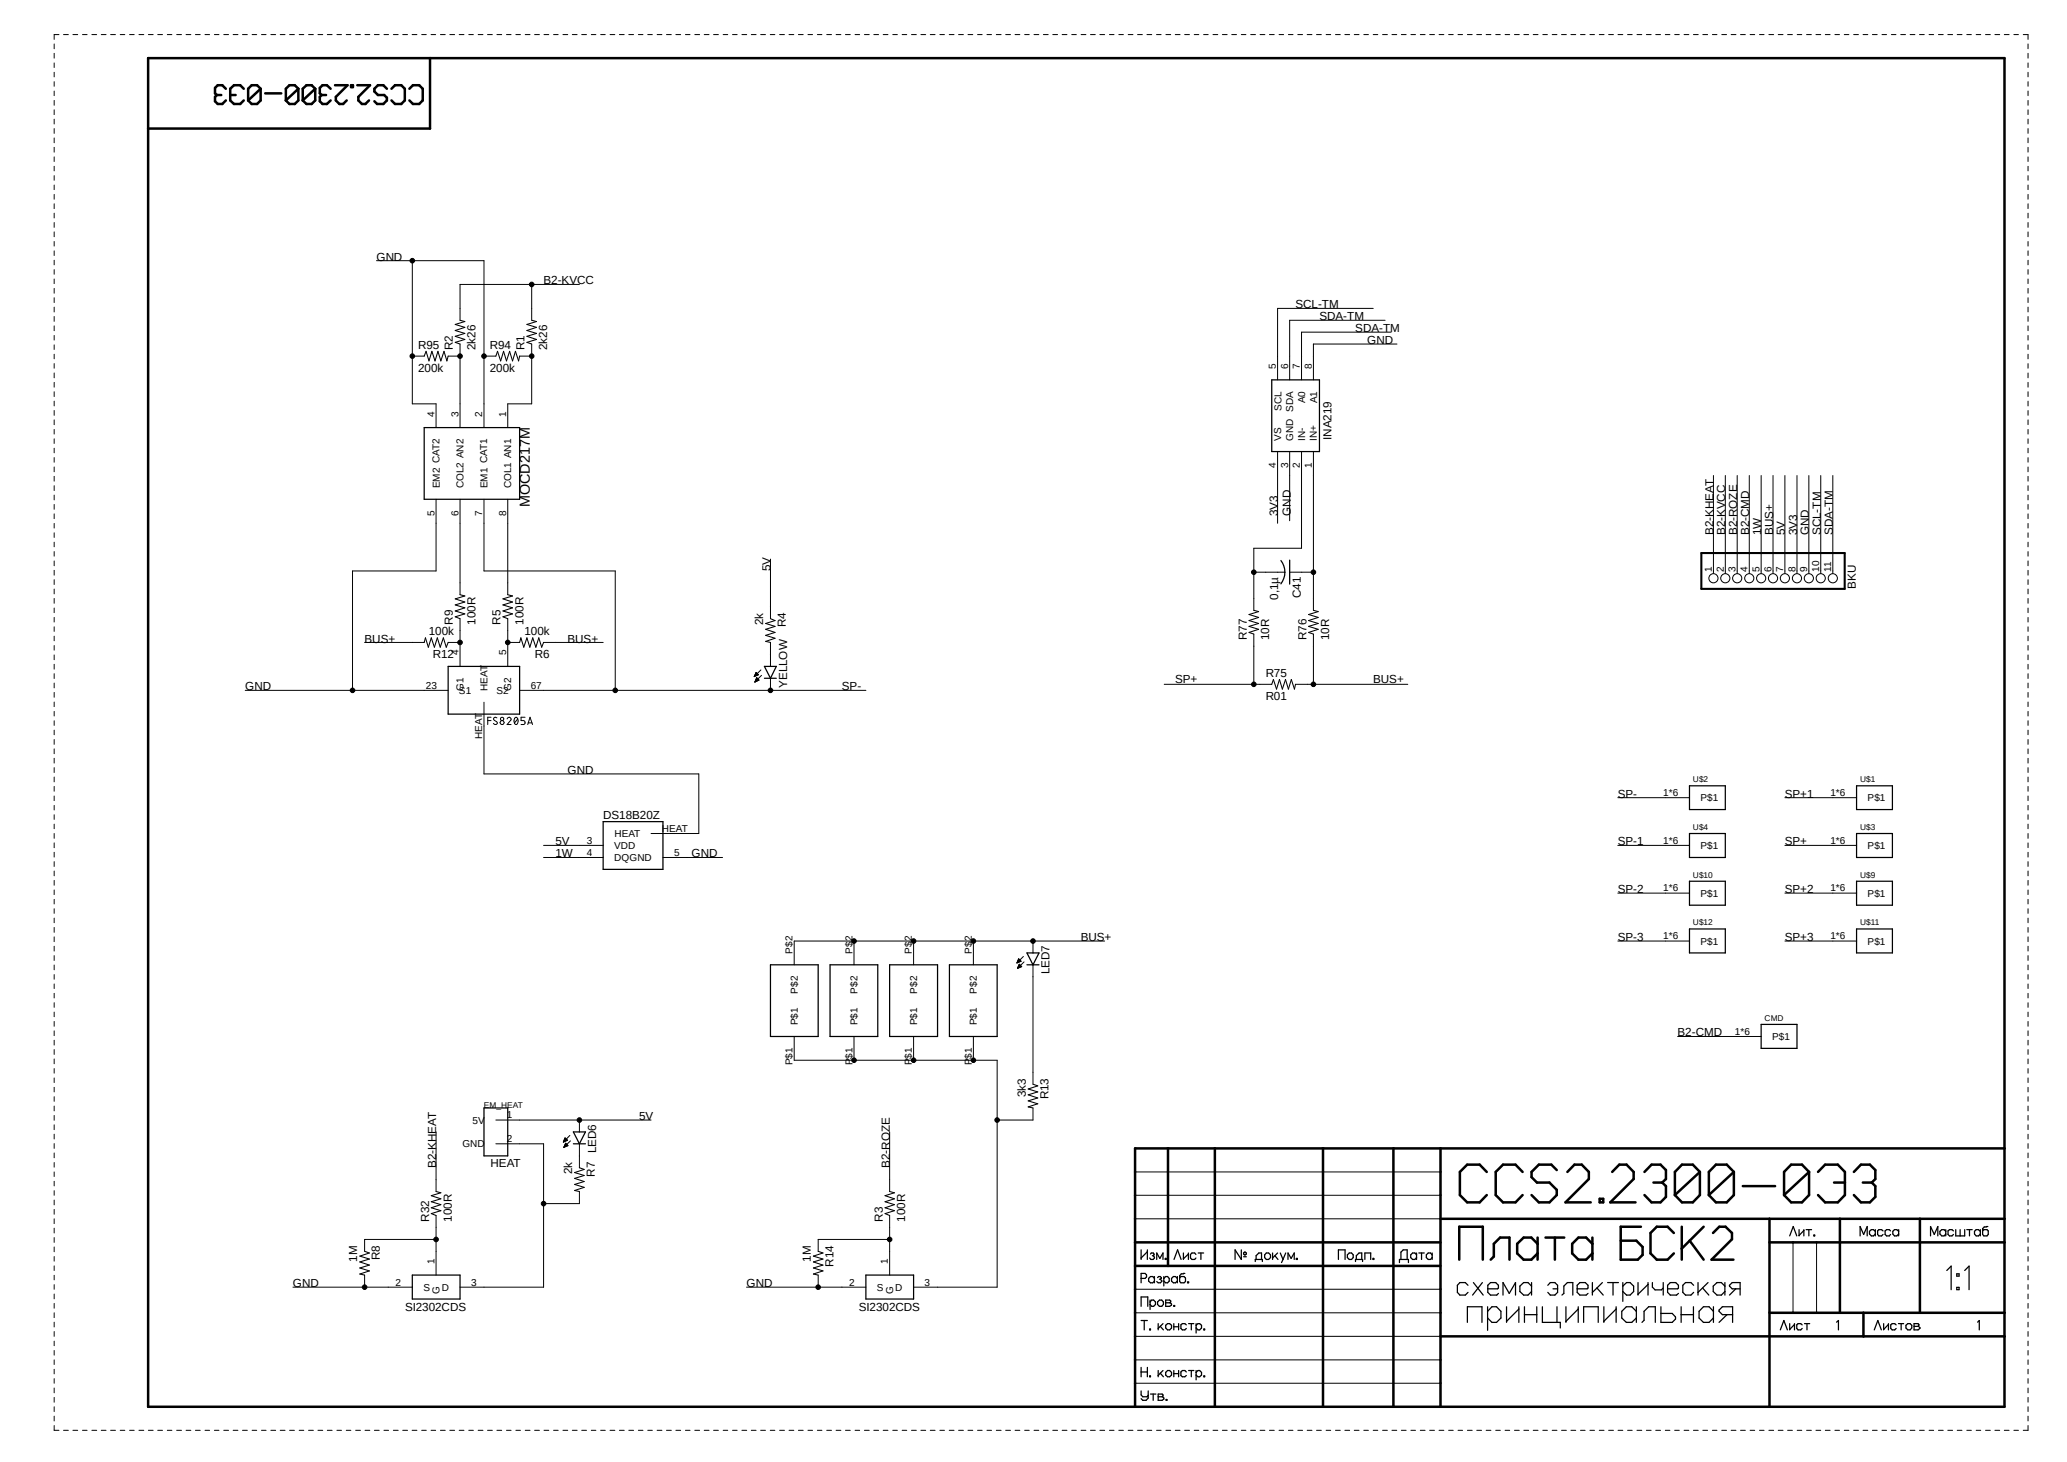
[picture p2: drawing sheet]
<svg xmlns="http://www.w3.org/2000/svg" width="420mm" height="297mm" viewBox="0 0 420 297" stroke-linecap="round" stroke-linejoin="round" font-family="sans-serif">
<path d="M412.2 7l-405.3 211.8M6.9 78.9l405.3 211.8" fill="none" stroke="#fff" stroke-width=".2"/>
<g fill="none" stroke="#000" stroke-width=".2">
<path d="M11 8.9v1M11 10.8v1M11 12.8v.9M11 14.7v.9M11 16.6v.9M11 18.5v.9M12 7h-1v1M12.9 7h1M14.8 7h1M16.8 7h.9M18.7 7h.9M20.6 7h.9"/>
<path d="M22.5 7h1M24.4 7h1M26.3 7h1M28.2 7h1M30.1 7h1M32 7h1M34 7h.9M35.9 7h1M37.8 7h1M39.7 7h1M41.7 7h.9M43.6 7h.9"/>
<path d="M45.5 7h.9M47.4 7h.9M49.3 7h.9M51.2 7h1M53.1 7h1M55 7h1M56.9 7h1M58.8 7h1M60.8 7h.9M62.7 7h1M64.6 7h1M66.5 7h1"/>
<path d="M68.5 7h.9M70.4 7h.9M72.3 7h.9M74.2 7h.9M76.1 7h.9M78 7h1M79.9 7h1M81.8 7h1M83.7 7h1M85.7 7h.9M87.6 7h.9M89.5 7h1"/>
<path d="M91.4 7h1M93.3 7h1M95.2 7h1M97.2 7h.9M99.1 7h.9M101 7h.9M102.9 7h.9M104.8 7h.9M106.7 7h1M108.6 7h1M110.5 7h1M112.5 7h.9"/>
<path d="M114.4 7h1M116.3 7h1M118.2 7h1M120.1 7h1M122 7h1M124 7h.9M125.9 7h.9M127.8 7h.9M129.7 7h.9M131.6 7h.9M133.5 7h1M135.4 7h1"/>
<path d="M137.3 7h1M139.3 7h.9M141.2 7h1M143.1 7h1M145 7h1M146.9 7h1M148.8 7h1M150.7 7h1M152.7 7h.9M154.6 7h.9M156.5 7h.9M158.4 7h1"/>
<path d="M160.3 7h1M162.2 7h1M164.2 7h.9M166.1 7h.9M168 7h1M169.9 7h1M171.8 7h1M173.7 7h1M175.6 7h1M177.5 7h1M179.5 7h.9M181.4 7h.9"/>
<path d="M183.3 7h.9M185.2 7h1M187.1 7h1M189 7h1M191 7h.9M192.9 7h.9M194.8 7h.9M196.7 7h1M198.6 7h1M200.5 7h1M202.4 7h1M204.3 7h1"/>
<path d="M206.2 7h1M208.2 7h.9M210.1 7h1M212 7h1M213.9 7h1M215.8 7h1M217.8 7h.9M219.7 7h.9M221.6 7h.9M223.5 7h1M225.4 7h1M227.3 7h1"/>
<path d="M229.2 7h1M231.1 7h1M233 7h1M235 7h.9M236.9 7h1M238.8 7h1M240.7 7h1M242.7 7h.9M244.6 7h.9M246.5 7h.9M248.4 7h.9M250.3 7h.9"/>
<path d="M252.2 7h1M254.1 7h1M256 7h1M257.9 7h1M259.9 7h.9M261.8 7h.9M263.7 7h1M265.6 7h1M267.5 7h1M269.5 7h.9M271.4 7h.9M273.3 7h.9"/>
<path d="M275.2 7h.9M277.1 7h.9M279 7h1M280.9 7h1M282.8 7h1M284.7 7h1M286.7 7h.9M288.6 7h1M290.5 7h1M292.4 7h1M294.3 7h1M296.2 7h1"/>
<path d="M298.2 7h.9M300.1 7h.9M302 7h.9M303.9 7h.9M305.8 7h.9M307.7 7h1M309.6 7h1M311.5 7h1M313.5 7h.9M315.4 7h1M317.3 7h1M319.2 7h1"/>
<path d="M321.1 7h1M323 7h1M325 7h.9M326.9 7h.9M328.8 7h.9M330.7 7h.9M332.6 7h1M334.5 7h1M336.4 7h1M338.4 7h.9M340.3 7h.9M342.2 7h1"/>
<path d="M344.1 7h1M346 7h1M347.9 7h1M349.8 7h1M351.7 7h1M353.7 7h.9M355.6 7h.9M357.5 7h.9M359.4 7h1M361.3 7h1M363.2 7h1M365.2 7h.9"/>
<path d="M367.1 7h.9M369 7h1M370.9 7h1M372.8 7h1M374.7 7h1M376.6 7h1M378.5 7h1M380.4 7h1M382.4 7h.9M384.3 7h.9M386.2 7h1M388.1 7h1"/>
<path d="M390 7h1M392 7h.9M393.9 7h.9M395.8 7h.9M397.7 7h1M399.6 7h1M401.5 7h1M403.4 7h1M405.3 7h1M407.2 7h1M409.2 7h.9M411.1 7h1v1"/>
<path d="M412.1 8.9v1M412.1 10.8v1M412.1 12.8v.9M412.1 14.7v.9M412.1 16.6v.9M412.1 18.5v.9M11 20.4v1M11 22.3v1M11 24.2v1M11 26.1v1M11 28v1M11 29.9v1"/>
<path d="M11 31.9v.9M11 33.8v.9M11 35.7v.9M11 37.6v.9M11 39.5v1M412.1 20.4v1M412.1 22.3v1M412.1 24.2v1M412.1 26.1v1M412.1 28v1M412.1 29.9v1M412.1 31.9v.9"/>
<path d="M412.1 33.8v.9M412.1 35.7v.9M412.1 37.6v.9M412.1 39.5v1M11 41.4v1M11 43.3v1M11 45.2v1M11 47.1v1M11 49.1v.9M11 51v.9M11 52.9v.9M11 54.8v.9"/>
<path d="M11 56.7v.9M11 58.6v1M76.5 53h21.8v33.9M83.8 53v29h4.8v4.9M108 57.8v7.3M117.7 57.8h-24.2v7.3M412.1 41.4v1M412.1 43.3v1M412.1 45.2v1M412.1 47.1v1M412.1 49.1v.9M412.1 51v.9"/>
<path d="M412.1 52.9v.9M412.1 54.8v.9M412.1 56.7v.9M412.1 58.6v1M11 60.5v1M11 62.4v1M11 64.3v1M11 66.2v1M11 68.2v.9M11 70.1v.9M11 72v.9M11 73.9v.9"/>
<path d="M11 75.8v1M11 77.7v1M11 79.6v1M83.8 72.3h2.4M91.1 72.3h2.4M93.5 69.9v17M98.3 72.3h2.5M105.6 72.3h2.4M108 69.9v12.1h-4.8v4.9M279 62.7h-19.4v14.5M281.4 65.1h-19.4v12.1M282.7 67.5h-18.2v9.7"/>
<path d="M283.8 69.9h-16.9v7.3M412.1 60.5v1M412.1 62.4v1M412.1 64.3v1M412.1 66.2v1M412.1 68.2v.9M412.1 70.1v.9M412.1 72v.9M412.1 73.9v.9M412.1 75.8v1M412.1 77.7v1M412.1 79.6v1"/>
<path d="M11 81.5v1M11 83.4v1M11 85.3v1M11 87.2v1M11 89.2v.9M11 91.1v.9M11 93v.9M11 94.9v.9M11 96.8v.9M11 98.7v1M259.6 91.7v14.6M262 91.7v14.1"/>
<path d="M264.5 91.7v19.7h-9.7v12.6M266.9 91.7v32.3M348.1 96.6v19.9M350.6 96.6v19.9M353 96.6v19.9M355.4 96.6v19.9M357.8 96.6v19.9M360.3 96.6v19.9M362.7 96.6v19.9M365.1 96.6v19.9M367.5 96.6v19.9M370 96.6v19.9"/>
<path d="M372.4 96.6v19.9M412.1 81.5v1M412.1 83.4v1M412.1 85.3v1M412.1 87.2v1M412.1 89.2v.9M412.1 91.1v.9M412.1 93v.9M412.1 94.9v.9M412.1 96.8v.9M412.1 98.7v1M11 100.6v1"/>
<path d="M11 102.5v1M11 104.4v1M11 106.3v1M11 108.2v1M11 110.2v.9M11 112.1v.9M11 114v.9M11 115.9v.9M11 117.8v.9M11 119.7v.9M88.6 101.4v14.6h-17v24.3M93.5 101.4v19.4"/>
<path d="M98.3 101.4v14.6h26.7v24.3M103.2 101.4v19.4M156.5 113.6v12.1M254.8 116.2h6.3M262 116.2h4.9M412.1 100.6v1M412.1 102.5v1M412.1 104.4v1M412.1 106.3v1M412.1 108.2v1M412.1 110.2v.9M412.1 112.1v.9"/>
<path d="M412.1 114v.9M412.1 115.9v.9M412.1 117.8v.9M412.1 119.7v.9M11 121.6v1M11 123.5v1M11 125.4v1M11 127.3v1M11 129.2v1M11 131.1v1M11 133.1v.9M11 135v.9"/>
<path d="M11 136.9v.9M11 138.8v.9M74.1 130.5h12.1M91.1 130.5h2.4M93.5 125.7v9.7M103.2 125.7v9.7M103.2 130.5h2.4M110.4 130.5h12.2M153.3 137.4h.1M153.3 137.3h.3M153.3 137.2h.5M153.4 137.2h.6"/>
<path d="M153.4 138.6h.1M153.4 137.1h.7M153.4 138.5h.2M153.5 137h.5M153.5 138.4h.3M153.5 136.9h.4M153.5 138.3h.5M153.5 138.2h.6M153.5 136.8h.3M153.5 136.7h.3M153.5 138.1h.7M153.6 136.7h.1"/>
<path d="M153.6 138h.5M153.6 138h.4M153.7 137.9h.2M153.7 137.8h.1M153.7 137.7h.1M153.8 137.7l.4 .5-.8 .4zM154.1 137.1l-.5-.5-.4 .9M154.1 137.1l-.9 .4M154.6 136.1l-1.4 1.4M154.7 137.2l-1.3 1.4M156.5 130.5v4.9M156.5 137.8v2.5"/>
<path d="M236.6 139h21.8M254.8 128.8v10.2M263.2 139h22.8M266.9 128.8v10.2M412.1 121.6v1M412.1 123.5v1M412.1 125.4v1M412.1 127.3v1M412.1 129.2v1M412.1 131.1v1M412.1 133.1v.9M412.1 135v.9"/>
<path d="M412.1 136.9v.9M412.1 138.8v.9M11 140.7v.9M11 142.6v1M11 144.5v1M11 146.4v1M11 148.3v1M11 150.2v1M11 152.1v1M11 154.1v.9M11 156v.9M11 157.9v.9"/>
<path d="M11 159.8v.9M49.8 140.3h41.3M98.3 142.7v14.5h43.7v12.1h-9.7M99.1 146.4h.7M99.8 145.7h-.7v1.5M101 145.8h-.2a.34 .34 0 0 0-.5 .1 .34 .34 0 0 0 .2 .4l.4 .3a.31 .31 0 0 1 .1 .3 .31 .31 0 0 1-.2 .3l-.6-.2M103 146a.4 .4 0 0 1 .6-.2 .4 .4 0 0 1 .1 .6l-.7 .8h.8M104.7 145.8l.2-.1a.86 .86 0 0 1 0 1.5 .89 .89 0 0 1-.2-1.4zM105.2 146l-.7 .9M105.6 140.3h70.3M106.7 145.7h-.8v.7h.6l.2 .3-.2 .5h-.6M107.2 147.2l.5-1.5 .5 1.5"/>
<path d="M107.3 146.9h.8M412.1 140.7v.9M412.1 142.6v1M412.1 144.5v1M412.1 146.4v1M412.1 148.3v1M412.1 150.2v1M412.1 152.1v1M412.1 154.1v.9M412.1 156v.9M412.1 157.9v.9M412.1 159.8v.9"/>
<path d="M11 161.7v.9M11 163.6v.9M11 165.5v1M11 167.4v1M11 169.3v1M11 171.2v1M11 173.1v1M11 175v1M11 177v.9M11 178.9v.9M110.4 171.7h12.2M110.4 174.2h12.2"/>
<path d="M134.7 174.2h12.1M328.7 162.1h14.6M328.7 171.7h14.6M362.7 162.1h14.5M362.7 171.7h14.5M412.1 161.7v.9M412.1 163.6v.9M412.1 165.5v1M412.1 167.4v1M412.1 169.3v1M412.1 171.2v1M412.1 173.1v1"/>
<path d="M412.1 175v1M412.1 177v.9M412.1 178.9v.9M11 180.8v.9M11 182.7v.9M11 184.6v.9M11 186.5v1M11 188.4v1M11 190.3v1M11 192.2v1M11 194.1v1M11 196v1"/>
<path d="M11 198v.9M11 199.9v.9M173.5 191.2v4.8M185.6 191.2v4.8M197.8 191.2v4.8M206.6 195.6h.1M206.7 195.5h.2M206.7 195.5h.4M206.7 195.4h.6M206.8 195.3h.6M206.8 196.7h.1M206.8 195.2h.6"/>
<path d="M206.8 196.6h.3M206.8 195.1h.5M206.8 196.5h.5M206.9 195h.3M206.9 196.4h.5M206.9 196.3h.7M206.9 194.9h.2M206.9 196.3h.6M207 196.2h.4M207 196.1h.3M207.1 196h.1M207.1 195.9l.5 .5-.8 .3z"/>
<path d="M207.5 195.3l-.5-.5-.4 .8M207.5 195.3l-.9 .3M207.9 194.3l-1.3 1.3M208.1 195.4l-1.3 1.3M209.9 191.2v2.4M209.9 196v24.3M224.5 191.2h-63.1v4.8M328.7 181.4h14.6M328.7 191.2h14.6M362.7 181.4h14.5M362.7 191.2h14.5M412.1 180.8v.9"/>
<path d="M412.1 182.7v.9M412.1 184.6v.9M412.1 186.5v1M412.1 188.4v1M412.1 190.3v1M412.1 192.2v1M412.1 194.1v1M412.1 196v1M412.1 198v.9M412.1 199.9v.9M11 201.8v.9M11 203.7v.9"/>
<path d="M11 205.6v.9M11 207.5v1M11 209.4v1M11 211.3v1M11 213.2v1M11 215.1v1M11 217.1v.9M11 219v.9M161.4 210.6v4.8h41.2v46.1h-17M173.5 210.6v4.8M185.6 210.6v4.8M197.8 210.6v4.8"/>
<path d="M340.9 210.6h16.9M412.1 201.8v.9M412.1 203.7v.9M412.1 205.6v.9M412.1 207.5v1M412.1 209.4v1M412.1 211.3v1M412.1 213.2v1M412.1 215.1v1M412.1 217.1v.9M412.1 219v.9M11 220.9v.9"/>
<path d="M11 222.8v.9M11 224.7v1M11 226.6v1M11 228.5v1M11 230.4v1M11 232.3v1M11 234.2v1M11 236.2v.9M11 238.1v.9M11 240v.9M88.6 230v12.1M100.8 232.4h9.6v29.1h-16.9"/>
<path d="M100.8 227.5h31.5M114.5 231.9h.1M114.5 231.9h.3M114.6 231.8h.4M114.6 231.7h.6M114.6 233.1h.1M114.6 233h.2M114.6 231.6h.7M114.6 231.5h.6M114.6 232.9h.4M114.7 231.4h.4M114.7 232.8h.5"/>
<path d="M114.7 231.4h.3M114.7 232.7h.7M114.8 231.3h.1M114.8 232.7h.6M114.8 231.2l-.3 .8M114.8 231.2l.5 .4-.8 .4M114.8 231.2h.1M114.8 232.6h.5M114.8 232.5h.4M114.9 232.5h.2M114.9 232.4h.1M114.9 232.2l.5 .5-.8 .4z"/>
<path d="M114.9 232.3h.1M115.8 230.7l-1.3 1.3M115.9 231.8l-1.3 1.3M117.7 227.5v2.5M117.7 232.4v4.8M180.8 230v12.1M209.9 225.1v2.4h-7.3M230.6 238.1h62.1M412.1 220.9v.9M412.1 222.8v.9M412.1 224.7v1M412.1 226.6v1"/>
<path d="M412.1 228.5v1M412.1 230.4v1M412.1 232.3v1M412.1 234.2v1M412.1 236.2v.9M412.1 238.1v.9M412.1 240v.9M11 241.9v.9M11 243.8v1M11 245.7v1M11 247.6v1M11 249.5v1"/>
<path d="M11 251.4v1M11 253.3v1M11 255.3v.9M11 257.2v.9M11 259.1v.9M74.1 259v2.5M88.6 246.9v12.1M88.6 251.8h-14.5v2.4M117.7 242.1v2.4h-7.3M166.2 259v2.5M180.8 246.9v12.1M180.8 251.8h-14.6v2.4"/>
<path d="M230.6 242.8h62.1M230.6 247.6h62.1M364.3 252.4v14.3M369.1 252.4v14.3M412.1 241.9v.9M412.1 243.8v1M412.1 245.7v1M412.1 247.6v1M412.1 249.5v1M412.1 251.4v1M412.1 253.3v1M412.1 255.3v.9"/>
<path d="M412.1 257.2v.9M412.1 259.1v.9M11 261v.9M11 262.9v1M11 264.8v1M11 266.7v1M11 268.6v1M11 270.5v1M11 272.5v.9M11 274.4v.9M11 276.3v.9M11 278.2v.9"/>
<path d="M59.5 261.5h24.3M151.7 261.5h24.2M230.6 261.9h62.1M230.6 266.7h62.1M230.6 271.5h62.1M230.6 276.3h62.1M412.1 261v.9M412.1 262.9v1M412.1 264.8v1M412.1 266.7v1M412.1 268.6v1M412.1 270.5v1"/>
<path d="M412.1 272.5v.9M412.1 274.4v.9M412.1 276.3v.9M412.1 278.2v.9M11 280.1v.9M11 282v1M11 283.9v1M11 285.8v1M11 287.7v1M11 289.6v1h1M12.9 290.6h1M14.8 290.6h1"/>
<path d="M16.8 290.6h.9M18.7 290.6h.9M20.6 290.6h.9M22.5 290.6h1M24.4 290.6h1M26.3 290.6h1M28.2 290.6h1M30.1 290.6h1M32 290.6h1M34 290.6h.9M35.9 290.6h1M37.8 290.6h1"/>
<path d="M39.7 290.6h1M41.7 290.6h.9M43.6 290.6h.9M45.5 290.6h.9M47.4 290.6h.9M49.3 290.6h.9M51.2 290.6h1M53.1 290.6h1M55 290.6h1M56.9 290.6h1M58.8 290.6h1M60.8 290.6h.9"/>
<path d="M62.7 290.6h1M64.6 290.6h1M66.5 290.6h1M68.5 290.6h.9M70.4 290.6h.9M72.3 290.6h.9M74.2 290.6h.9M76.1 290.6h.9M78 290.6h1M79.9 290.6h1M81.8 290.6h1M83.7 290.6h1"/>
<path d="M85.7 290.6h.9M87.6 290.6h.9M89.5 290.6h1M91.4 290.6h1M93.3 290.6h1M95.2 290.6h1M97.2 290.6h.9M99.1 290.6h.9M101 290.6h.9M102.9 290.6h.9M104.8 290.6h.9M106.7 290.6h1"/>
<path d="M108.6 290.6h1M110.5 290.6h1M112.5 290.6h.9M114.4 290.6h1M116.3 290.6h1M118.2 290.6h1M120.1 290.6h1M122 290.6h1M124 290.6h.9M125.9 290.6h.9M127.8 290.6h.9M129.7 290.6h.9"/>
<path d="M131.6 290.6h.9M133.5 290.6h1M135.4 290.6h1M137.3 290.6h1M139.3 290.6h.9M141.2 290.6h1M143.1 290.6h1M145 290.6h1M146.9 290.6h1M148.8 290.6h1M150.7 290.6h1M152.7 290.6h.9"/>
<path d="M154.6 290.6h.9M156.5 290.6h.9M158.4 290.6h1M160.3 290.6h1M162.2 290.6h1M164.2 290.6h.9M166.1 290.6h.9M168 290.6h1M169.9 290.6h1M171.8 290.6h1M173.7 290.6h1M175.6 290.6h1"/>
<path d="M177.5 290.6h1M179.5 290.6h.9M181.4 290.6h.9M183.3 290.6h.9M185.2 290.6h1M187.1 290.6h1M189 290.6h1M191 290.6h.9M192.9 290.6h.9M194.8 290.6h.9M196.7 290.6h1M198.6 290.6h1"/>
<path d="M200.5 290.6h1M202.4 290.6h1M204.3 290.6h1M206.2 290.6h1M208.2 290.6h.9M210.1 290.6h1M212 290.6h1M213.9 290.6h1M215.8 290.6h1M217.8 290.6h.9M219.7 290.6h.9M221.6 290.6h.9"/>
<path d="M223.5 290.6h1M225.4 290.6h1M227.3 290.6h1M229.2 290.6h1M230.6 281h62.1M231.1 290.6h1M233 290.6h1M235 290.6h.9M236.9 290.6h1M238.8 290.6h1M240.7 290.6h1M242.7 290.6h.9"/>
<path d="M244.6 290.6h.9M246.5 290.6h.9M248.4 290.6h.9M250.3 290.6h.9M252.2 290.6h1M254.1 290.6h1M256 290.6h1M257.9 290.6h1M259.9 290.6h.9M261.8 290.6h.9M263.7 290.6h1M265.6 290.6h1"/>
<path d="M267.5 290.6h1M269.5 290.6h.9M271.4 290.6h.9M273.3 290.6h.9M275.2 290.6h.9M277.1 290.6h.9M279 290.6h1M280.9 290.6h1M282.8 290.6h1M284.7 290.6h1M286.7 290.6h.9M288.6 290.6h1"/>
<path d="M290.5 290.6h1M292.4 290.6h1M294.3 290.6h1M296.2 290.6h1M298.2 290.6h.9M300.1 290.6h.9M302 290.6h.9M303.9 290.6h.9M305.8 290.6h.9M307.7 290.6h1M309.6 290.6h1M311.5 290.6h1"/>
<path d="M313.5 290.6h.9M315.4 290.6h1M317.3 290.6h1M319.2 290.6h1M321.1 290.6h1M323 290.6h1M325 290.6h.9M326.9 290.6h.9M328.8 290.6h.9M330.7 290.6h.9M332.6 290.6h1M334.5 290.6h1"/>
<path d="M336.4 290.6h1M338.4 290.6h.9M340.3 290.6h.9M342.2 290.6h1M344.1 290.6h1M346 290.6h1M347.9 290.6h1M349.8 290.6h1M351.7 290.6h1M353.7 290.6h.9M355.6 290.6h.9M357.5 290.6h.9"/>
<path d="M359.4 290.6h1M361.3 290.6h1M363.2 290.6h1M365.2 290.6h.9M367.1 290.6h.9M369 290.6h1M370.9 290.6h1M372.8 290.6h1M374.7 290.6h1M376.6 290.6h1M378.5 290.6h1M380.4 290.6h1"/>
<path d="M382.4 290.6h.9M384.3 290.6h.9M386.2 290.6h1M388.1 290.6h1M390 290.6h1M392 290.6h.9M393.9 290.6h.9M395.8 290.6h.9M397.7 290.6h1M399.6 290.6h1M401.5 290.6h1M403.4 290.6h1"/>
<path d="M405.3 290.6h1M407.2 290.6h1M409.2 290.6h.9M412.1 280.1v.9M412.1 282v1M412.1 283.9v1M412.1 285.8v1M412.1 287.7v1M412.1 289.6v1h-1"/>
<circle cx="83.8" cy="53" r=".46"/>
<circle cx="108" cy="57.8" r=".46"/>
<circle cx="83.8" cy="72.3" r=".46"/>
<circle cx="93.5" cy="72.3" r=".46"/>
<circle cx="98.3" cy="72.3" r=".46"/>
<circle cx="108" cy="72.3" r=".46"/>
<circle cx="254.8" cy="116.2" r=".46"/>
<circle cx="266.9" cy="116.2" r=".46"/>
<circle cx="348.2" cy="117.5" r=".93"/>
<circle cx="350.6" cy="117.5" r=".93"/>
<circle cx="353" cy="117.5" r=".93"/>
<circle cx="355.4" cy="117.5" r=".93"/>
<circle cx="357.8" cy="117.5" r=".93"/>
<circle cx="360.3" cy="117.5" r=".93"/>
<circle cx="362.7" cy="117.5" r=".93"/>
<circle cx="365.1" cy="117.5" r=".93"/>
<circle cx="367.5" cy="117.5" r=".93"/>
<circle cx="370" cy="117.5" r=".93"/>
<circle cx="372.4" cy="117.5" r=".93"/>
<circle cx="93.5" cy="130.5" r=".46"/>
<circle cx="103.2" cy="130.5" r=".46"/>
<circle cx="254.8" cy="139" r=".46"/>
<circle cx="266.9" cy="139" r=".46"/>
<circle cx="71.6" cy="140.3" r=".46"/>
<circle cx="102" cy="146" r=".34"/>
<circle cx="102" cy="146.8" r=".42"/>
<circle cx="125" cy="140.3" r=".46"/>
<circle cx="156.5" cy="140.3" r=".46"/>
<circle cx="173.5" cy="191.2" r=".46"/>
<circle cx="185.6" cy="191.2" r=".46"/>
<circle cx="197.8" cy="191.2" r=".46"/>
<circle cx="209.9" cy="191.2" r=".46"/>
<circle cx="173.5" cy="215.4" r=".46"/>
<circle cx="185.6" cy="215.4" r=".46"/>
<circle cx="197.8" cy="215.4" r=".46"/>
<circle cx="117.7" cy="227.5" r=".46"/>
<circle cx="202.6" cy="227.5" r=".46"/>
<circle cx="88.6" cy="251.8" r=".46"/>
<circle cx="110.4" cy="244.5" r=".46"/>
<circle cx="180.8" cy="251.8" r=".46"/>
<circle cx="74.1" cy="261.5" r=".46"/>
<circle cx="166.2" cy="261.5" r=".46"/>
</g>
<g fill="none" stroke="#000" stroke-width=".25">
<path d="M258.4 77.2h9.7v14.5h-9.7zM86.2 86.9h19.4v14.5h-19.4zM260.3 113.9a3.9 3.9 0 0 1 0 4.7M262 113.8v4.9M91.1 135.4h14.5v9.7h-14.5zM155.3 135.4h2.4l-1.2 2.4zM155.3 137.8h2.4M343.3 159.6h7.3v4.9h-7.3zM377.2 159.6h7.3v4.9h-7.3zM122.6 166.9h12.1v9.7h-12.1zM343.3 169.3h7.3v4.9h-7.3zM343.3 179h7.3v4.9h-7.3z"/>
<path d="M377.2 169.3h7.3v4.9h-7.3zM377.2 179h7.3v4.9h-7.3zM156.5 196h9.7v14.6h-9.7zM168.7 196h9.7v14.6h-9.7zM180.8 196h9.7v14.6h-9.7zM192.9 196h9.7v14.6h-9.7zM208.7 193.6h2.4l-1.2 2.4zM208.7 196h2.4M343.3 188.7h7.3v4.9h-7.3zM377.2 188.7h7.3v4.9h-7.3zM357.8 208.1h7.3v4.9h-7.3zM98.3 225.1h4.9v9.7h-4.9z"/>
<path d="M116.5 230h2.5l-1.3 2.4zM116.5 232.4h2.5M83.8 259h9.7v4.9h-9.7zM175.9 259h9.7v4.9h-9.7zM231.9 253.9v2M231.9 259.7h.8l.3-.3v-.4l-.3-.3h-.8v1.9M233.1 253.9v2M233.1 254.3l-1.2 1.3M233.8 254.8l.1-.2h.4l.2 .2-.2 .3M234.1 255.1h.2M234.3 255.1l.3 .3-.3 .5h-.5l-.2-.3M234.6 259.3v1.3"/>
<path d="M234.6 259.7l-.4-.4h-.4l-.4 .4v.6l.4 .3h.4l.4-.3M235 255.9v-1.3l.7 1.1 .6-1.1v1.3M235.2 259.5l.2-.2h.4l.2 .2-.2 .4M235.6 259.9h.2M235.8 259.9l.3 .3-.3 .4h-.5l-.3-.3M236.5 259.7l.4-.4h.3l.4 .4v.6l-.4 .3h-.3l-.4-.3M236.5 259.3v1.9M236.8 255.7h.1v.2h-.1zM238.5 255.9l.8-2 .7 2M239.2 259.7l-.4-.4h-.4l-.4 .4v.6l.4 .3h.4l.4-.3M239.2 259.3v1.3M240.5 254.6v1.3"/>
<path d="M240.7 258.7l-.7 .1-.3 .4v1.1l.2 .3h.7l.3-.3v-.7l-.3-.3h-.7l-.2 .3M241.5 254.6v1.3M241.5 254.8l-1 .9M243 254.8l-.3-.2h-.5l-.3 .2v.8l.3 .3h.5l.3-.3M243.5 254.6h1.1M244 254.6v1.3M252.2 253.9v2l-1.2-2v2M252.7 254.6l.3-.2 .2 .2v.2l-.3 .1zM252.7 255.3h.5M255.1 256.3v-.4h1.4v.4M255.2 255.9v-.8l.6-.5h.5v1.3M258.6 254.6v1.3"/>
<path d="M259 255.1l.7 .8M259.6 254.6l-1 1M260.1 254.6l.6 1.3M260.7 255.9l-.3 .6M261.2 254.6l-.5 1.3M261.7 255.9v-1.3l.6 1.1 .7-1.1v1.3M263.4 255.7h.2v.2h-.2zM271.9 255.9v-2h1.4v2M273.8 254.9l.4-.3h.4l.4 .3v.6l-.4 .4h-.4l-.4-.4zM275.4 256.3v-.4h1.5v.4M275.6 255.9v-.8l.5-.5h.6v1.3M277.3 255.9v-1.3h1.2v1.3"/>
<path d="M279 255.7h.1v.2h-.1zM284.4 256.5v-.6h1.8v.6M284.6 255.9v-1.5l.5-.5h.8v2M287.8 254.9l-.3-.3h-.5l-.4 .3v.6l.4 .4h.5l.3-.4M287.8 254.6v1.3M288.3 254.6h1.1M288.8 254.6v1.3M291 254.9l-.3-.3h-.5l-.4 .3v.6l.4 .4h.5l.3-.4M291 254.6v1.3M363.6 251.1l.8-1.9 .7 1.9M365.5 249.8v1.3M366.5 249.8v1.3"/>
<path d="M366.5 250l-1 1M367 249.8h1.1M367.5 249.8v1.3M368.6 250.9h.1v.2h-.1zM378 251.1v-1.9l.7 1.6 .7-1.6v1.9M381 250.1l-.3-.3h-.5l-.3 .3v.6l.3 .4h.5l.3-.4M381 249.8v1.3M382.6 250.1l-.3-.3h-.5l-.3 .3v.7l.3 .3h.5l.3-.3M384.1 250.1l-.2-.3h-.6l-.3 .3v.7l.3 .3h.6l.2-.3M385.8 250.1l-.4-.3h-.5l-.3 .3v.6l.3 .4h.5l.4-.4M385.8 249.8v1.3M392.3 251.1v-1.9l.7 1.6 .7-1.6v1.9"/>
<path d="M395.4 250.1l-.4-.3h-.5l-.3 .3v.6l.3 .4h.5l.4-.4M395.4 249.8v1.3M395.6 258.1l.9-.9v4.8M396.9 250.1l-.3-.3h-.5l-.3 .3v.7l.3 .3h.5l.3-.3M397.4 249.8v1.3h1.8v-1.3M397.6 258.8h.5v.4h-.5zM398.3 249.8v1.3M399.2 258.1l.9-.9v4.8M399.6 249.8h1.1M400.2 249.8v1.3M402.4 250.1l-.4-.3h-.5l-.3 .3v.6l.3 .4h.5l.4-.4M402.4 249.8v1.3"/>
<path d="M403.9 249.2l-.7 .1-.4 .3v1.2l.3 .3h.6l.3-.3v-.7l-.3-.3h-.6l-.3 .3M231.9 265.4v-1.9h1.3v1.9M231.9 277.8v1.9M231.9 268.3h1.2M231.9 278.7h1.2M232.5 268.3v1.9M233.1 277.8v1.9M233.6 270h.2v.2h-.2zM233.6 279.5h.2v.2h-.2zM233.7 264.1v1.9M233.7 264.5l.3-.4h.4l.4 .4v.5l-.4 .4h-.4l-.3-.4M235.3 268.9v1.3"/>
<path d="M235.3 278.4v1.3M235.6 264.1h.5l.3 .4v.5l-.3 .4h-.5l-.4-.4v-.5zM235.8 269.5l.6 .7M235.8 279l-.5 .4M235.8 279l.6 .7M236.3 268.9l-1 1M236.3 278.4l-.5 .6M236.9 264.7h.9l.2 .4-.3 .3h-.8v-1.3h.8l.2 .2v.2l-.2 .2M236.9 269.2l.3-.3h.5l.3 .3v.6l-.3 .4h-.5l-.3-.4zM237.2 278.4h.5l.3 .4v.6l-.3 .3h-.5l-.3-.3v-.6zM238.5 265.2h.2v.2h-.2zM238.5 268.9v1.3"/>
<path d="M238.5 278.4v1.3M238.5 269.5h1M238.5 279.1h1M239.5 268.9v1.3M239.5 278.4v1.3M241 269.2l-.3-.3h-.5l-.3 .3v.7l.3 .3h.5l.3-.3M241 278.7l-.3-.3h-.5l-.3 .3v.7l.3 .3h.5l.3-.3M241.3 260.4h.2v.2h-.2zM241.5 268.9h1.1M241.5 278.4h1.1M242.1 268.9v1.3M242.1 278.4v1.3"/>
<path d="M243 269.2l.4-.3h.4l.3 .3v.6l-.3 .4h-.4l-.4-.4M243 268.9v1.9M243 278.4v1.9M243 278.8l.4-.4h.4l.3 .4v.6l-.3 .3h-.4l-.4-.3M244.6 270h.2v.2h-.2zM244.6 279.5h.2v.2h-.2zM298.2 268.6v-3.1h2.9v3.1M298.3 261.1l-.6-.5h-1.1l-.5 .5v1.5l.5 .5h1.1l.6-.5M299.4 260.6l2 2.5M301.2 260.6l-2 2.5M302.3 266.4l.8-.9h1l.9 .9v1.4l-.9 .8h-1l-.8-.8M302.3 265.5v4.8"/>
<path d="M302.3 261.8h2l.2-.1v-.6l-.6-.5h-1l-.6 .5v1.5l.6 .5h1.2l.4-.3M305.4 263.1v-2.5l1.3 2.2 1.2-2.2v2.5M306.1 265.5v3.1M308.6 265.5v3.1M308.6 265.9l-2.5 2.5M309.8 265.5v3.1M309.8 267.1h2.5M311.2 261.3l-.7-.7h-.9l-.8 .7v1.1l.8 .7h.9l.7-.7M311.2 260.6v2.5M312.3 265.5v3.1M313.4 265.5v3.1h3.6v1.2M314.5 261.1l.5-.5h.9l.6 .5v1.5l-.6 .5h-.9l-.5-.5"/>
<path d="M315.6 261.8h.9M316.4 265.5v3.1M317.4 263.1l.4-.3v-1.5l.7-.7h1.1v2.5M318.2 265.5v3.1M320.5 261.8h2l.2-.1v-.6l-.6-.5h-1.1l-.5 .5v1.5l.5 .5h1.3l.4-.3M320.7 265.5v3.1M320.7 265.9l-2.5 2.5M321.8 268.6v-3.1h2.9v3.1M323.6 260.6v2.5M324.5 261.7l-.9 .9M324.5 261.7l1.3 1.4M325.6 260.6l-1.1 1.1"/>
<path d="M325.9 265.5v3.1M326.6 260.6h2.2M327.7 260.6v2.5M328.4 265.9l-2.5 2.5M328.4 265.5v3.1M329.7 261.3l.8-.7h.7l.7 .7v1.1l-.7 .7h-.7l-.8-.7M329.7 260.6v3.8M332.5 266.4l-.9-.9h-1.1l-1 .9v1.4l1 .8h1.1l.9-.8M332.5 265.5v3.1M332.8 260.6v2.5M333.6 268.6l.5-.4v-1.8l.9-.9h1.3v3.1M334.9 260.6v2.5"/>
<path d="M334.9 260.9l-2.1 2M335.7 260.6v.9l.6 .5h1.3l.3-.3M337.5 265.5v3.1h2.3l.6-.6v-.5l-.6-.7h-2.3M337.9 260.6v2.5M338.8 261.8h2.1l.1-.1v-.6l-.5-.5h-1.1l-.6 .5v1.5l.6 .5h1.3l.3-.3M341.6 267.1h2.5M341.6 265.5v3.1M344.1 265.5v3.1M344.1 261.1l-.5-.5h-1.1l-.6 .5v1.5l.6 .5h1.1l.5-.5M345 260.6v2.5M345.9 261.7l1.3 1.4M347 260.6l-2 2"/>
<path d="M348.1 266.4l-.8-.9h-1.2l-.9 .9v1.4l.9 .8h1.2l.8-.8M348.1 265.5v3.1M350.5 261.3l-.7-.7h-.9l-.8 .7v1.1l.8 .7h.9l.7-.7M350.5 260.6v2.5M350.9 267.1l-1.6 1.5M352 267.1h-2l-.7-.7v-.3l.7-.6h2v3.1M352.7 261.8l-1.3 1.3M353.6 261.8h-1.6l-.6-.5v-.2l.6-.5h1.6v2.5M361.7 270.2l.8-1.9 .7 1.9M363.6 268.9v1.3M364.6 268.9v1.3M364.6 269.1l-1 1"/>
<path d="M366.2 269.2l-.3-.3h-.6l-.2 .3v.7l.2 .3h.6l.3-.3M366.6 268.9h1.1M367.2 268.9v1.3M373.2 268.6l.3-.3v1.9M380.8 270.2l.8-1.9 .7 1.9M382.7 268.9v1.3M383.7 268.9v1.3M383.7 269.1l-1 1M385.3 269.2l-.3-.3h-.5l-.3 .3v.7l.3 .3h.5l.3-.3M385.7 268.9h1.1M386.3 268.9v1.3M387.3 269.2l.3-.3h.5l.4 .3v.6l-.4 .4h-.5l-.3-.4z"/>
<path d="M388.9 269.5h.9l.3 .2v.2l-.4 .3h-.8v-1.3h.8l.2 .2-.2 .4M397.6 261.5h.5v.5h-.5zM401.8 268.6l.4-.3v1.9M231.9 282.6v.8l.3 .4h.8l.3-.3M233.3 282.6v1.4l-.4 .5h-.7l-.3-.4M233.8 283.2h1.1M234.3 283.2v1.3M235.3 283.8h.9l.3 .4-.4 .3h-.8v-1.3h.8l.2 .2-.2 .4M236.9 284.3h.2v.2h-.2z"/>
<circle cx="257.5" cy="255.2" r=".69"/>
</g>
<path d="M345.7 112.4h29.1v7.2h-29.1z" fill="none" stroke="#000" stroke-width=".42"/>
<g fill="none" stroke="#000" stroke-width=".21">
<path d="M86.2 72.3l.4-.9 .6 1.9 .6-1.9 .6 1.9 .6-1.9 .6 1.9 .6-1.9 .6 1.9 .3-1M93.5 65.1l.9 .2-1.9 .6 1.9 .6-1.9 .6 1.9 .6-1.9 .6 1.9 .7-1.9 .6 1 .3M100.8 72.3l.3-.9 .6 1.9 .6-1.9 .6 1.9 .6-1.9 .6 1.9 .6-1.9 .7 1.9 .2-1M108 65.1l1 .2-1.9 .6 1.9 .6-1.9 .6 1.9 .6-1.9 .6 1.9 .7-1.9 .6 .9 .3M86.2 130.5l.2-.9 .6 1.9 .6-1.9 .7 1.9 .6-1.9 .6 1.9 .6-1.9 .6 1.9 .4-1M93.5 120.8l.9 .3-1.9 .6 1.9 .6-1.9 .6 1.9 .6-1.9 .6 1.9 .6-1.9 .6 1 .4M103.2 120.8l.9 .3-1.9 .6 1.9 .6-1.9 .6 1.9 .6-1.9 .6 1.9 .6-1.9 .6 1 .4M105.6 130.5l.2-.9 .6 1.9 .7-1.9 .6 1.9 .5-1.9 .7 1.9 .6-1.9 .6 1.9 .3-1M156.5 125.7l1 .4-1.9 .6 1.9 .6-1.9 .5 1.9 .7-1.9 .6 1.9 .6-1.9 .6 .9 .2M254.8 124l.9 .2-1.9 .6 1.9 .6-1.9 .7 1.9 .6-1.9 .6 1.9 .5-1.9 .7 1 .3M258.4 139l.3-1 .7 2 .6-2 .6 2 .6-2 .6 2 .6-2 .6 2 .2-1M266.9 124l.9 .2-1.9 .6 1.9 .6-1.9 .7 1.9 .6-1.9 .6 1.9 .5-1.9 .7 1 .3"/>
<path d="M117.7 237.2l1 .4-1.9 .6 1.9 .6-1.9 .6 1.9 .6-1.9 .6 1.9 .6-1.9 .7 .9 .2M209.9 220.3l1 .3-2 .6 2 .6-2 .6 2 .7-2 .5 2 .6-2 .7 1 .2M74.1 254.2l1 .4-2 .6 2 .6-2 .6 2 .6-2 .6 2 .6-2 .6 1 .2M88.6 242.1l1 .2-2 .6 2 .6-2 .6 2 .6-2 .7 2 .6-2 .5 1 .4M166.2 254.2l1 .4-1.9 .6 1.9 .6-1.9 .6 1.9 .6-1.9 .6 1.9 .6-1.9 .6 .9 .2M180.8 242.1l.9 .2-1.9 .6 1.9 .6-1.9 .6 1.9 .6-1.9 .7 1.9 .6-1.9 .5 1 .4"/>
</g>
<g fill="#000">
<circle cx="83.8" cy="53" r=".46"/>
<circle cx="108" cy="57.8" r=".46"/>
<circle cx="83.8" cy="72.3" r=".46"/>
<circle cx="93.5" cy="72.3" r=".46"/>
<circle cx="98.3" cy="72.3" r=".46"/>
<circle cx="108" cy="72.3" r=".46"/>
<circle cx="254.8" cy="116.2" r=".46"/>
<circle cx="266.9" cy="116.2" r=".46"/>
<circle cx="93.5" cy="130.5" r=".46"/>
<circle cx="103.2" cy="130.5" r=".46"/>
<circle cx="254.8" cy="139" r=".46"/>
<circle cx="266.9" cy="139" r=".46"/>
<circle cx="71.6" cy="140.3" r=".46"/>
<circle cx="125" cy="140.3" r=".46"/>
<circle cx="156.5" cy="140.3" r=".46"/>
<circle cx="173.5" cy="191.2" r=".46"/>
<circle cx="185.6" cy="191.2" r=".46"/>
<circle cx="197.8" cy="191.2" r=".46"/>
<circle cx="209.9" cy="191.2" r=".46"/>
<circle cx="173.5" cy="215.4" r=".46"/>
<circle cx="185.6" cy="215.4" r=".46"/>
<circle cx="197.8" cy="215.4" r=".46"/>
<circle cx="117.7" cy="227.5" r=".46"/>
<circle cx="202.6" cy="227.5" r=".46"/>
<circle cx="88.6" cy="251.8" r=".46"/>
<circle cx="110.4" cy="244.5" r=".46"/>
<circle cx="180.8" cy="251.8" r=".46"/>
<circle cx="74.1" cy="261.5" r=".46"/>
<circle cx="166.2" cy="261.5" r=".46"/>
</g>
<g fill="none" stroke="#000" stroke-width=".51">
<path d="M30.1 11.8h377.2v274h-377.2zM44.1 19.3l-.4 .4v.9l.5 .5h1l.7-.7M44.1 19.3h.9M45.9 18l-.7-.7h-1l-.5 .6v1.1l.4 .3M46.8 19.3h1.1M49.5 18l-.7-.7h-1.3l-.7 .7v2.4l.7 .7h1.3l.7-.7M53 18v2.4l-.8 .7h-1.1l-.7-.7M53 18l-.8-.7h-1.1l-.7 .7v2.4M53 18l-2.6 2.4M53.9 19h3.2M60.6 18v2.4l-.7 .7h-1.1l-.7-.7M60.6 18l-.7-.7h-1.1l-.7 .7v2.4"/>
<path d="M60.6 18l-2.5 2.4M64.1 18v2.4l-.8 .7h-1l-.8-.7M64.1 18l-.8-.7h-1l-.8 .7v2.4M64.1 18l-2.6 2.4M65.4 19.3l-.4 .4v.9l.5 .5h.9l.8-.7M65.4 19.3h.9M67.2 18l-.8-.7h-.9l-.5 .6v1.1l.4 .3M68.1 17.3h2.5l-2.4 2.4v.7l.8 .7h.7l.7-.7M71.3 17.3h.4v.4h-.4zM72.6 17.3h2.6l-2.4 2.4v.7l.7 .7h.8l.7-.7M78.6 18l-.7-.7h-1.1l-.7 .7v.6l.7 .7h1.3l.5 .6v.5l-.7 .7h-1.3l-.5-.5M79.5 18l.8-.7h1.2l.8 .7v2.4l-.8 .7h-1.2l-.8-.7"/>
<path d="M83.2 18l.7-.7h1.3l.7 .7v2.4l-.7 .7h-1.3l-.7-.7M87.4 11.8v14.3h-57.3M237.3 233.3v23.9M246.8 233.3v52.5M268.8 233.3v52.5M283.1 233.3v52.5M292.7 233.3v52.5M302.1 238.1l-1.4-1.5h-2.6l-1.5 1.5v4.7l1.5 1.5h2.6l1.4-1.5M309.4 238.1l-1.5-1.5h-2.5l-1.5 1.5v4.7l1.5 1.5h2.5l1.5-1.5M316.3 237.7l-1.1-1.1h-2.5l-1.5 1.5v1l1.1 1.1h2.5l1.5 1.5v1.1l-1.5 1.5h-2.1l-1.5-1.5M318.5 238.1l1.4-1.5h1.5l1.4 1.5v1.4l-4.7 4.8h5.1M327.6 238.1l1.4-1.5h1.5l1.4 1.5v1.4l-4.7 4.8h5.1"/>
<path d="M334.1 238.1l1.5-1.5h1.8l1.1 1.1v1.8l-.8 .7M345.4 238.1l-1.4-1.5h-2.2l-1.5 1.5v4.7M345.4 238.1v4.7l-1.4 1.5h-2.2l-1.5-1.5M345.4 238.1l-5.1 4.7M352.3 238.1l-1.4-1.5h-2.2l-1.5 1.5v4.7M352.3 238.1v4.7l-1.4 1.5h-2.2l-1.5-1.5M352.3 238.1l-5.1 4.7M367.6 238.1l-1.5-1.5h-2.2l-1.4 1.5v4.7M367.6 238.1v4.7l-1.5 1.5h-2.2l-1.4-1.5M367.6 238.1l-5.1 4.7M369.4 238.1l1.4-1.5h2.6l1.5 1.5v4.7l-1.5 1.5h-2.6l-1.4-1.5M376.7 238.1l1.4-1.5h1.8l1.1 1.1v1.8l-.7 .7"/>
<path d="M407.3 233.3h-176.7v52.5M230.6 252.4h62.1M230.6 257.2h62.1M292.7 247.6h114.6M296.5 255.9v-6.7h4.8v6.7M302.9 255.9l.6-.6v-2.6l1.3-1.3h1.9v4.5M312.4 252.7l-1.3-1.3h-1.5l-1.3 1.3v1.9l1.3 1.3h1.5l1.3-1.3M312.4 251.4v4.5M314 251.4h3.8M315.9 251.4v4.5M323.6 252.7l-1.3-1.3h-1.6l-1.3 1.3v1.9l1.3 1.3h1.6l1.3-1.3M323.6 251.4v4.5"/>
<path d="M325 243.5h.8v.8h-.8zM333.4 249.2h-4.1v6.7h3.5l1-1v-1.6l-1.3-1.2h-3.2M336 240.2h1.7M337.7 240.2l.8 .8v2.2l-1.1 1.1h-1.8l-1.5-1.5M340.1 250.5l-1.3-1.3h-2.2l-1.2 1.3v4.1l1.2 1.3h2.2l1.3-1.3M341.7 249.2v6.7M343.3 252.1l2.9 3.8M346.2 249.2l-4.5 4.5M348.1 250.5l1.2-1.3h1.3l1.3 1.3v1.3l-4.1 4.1h4.4M354.1 241h6.6M359.5 252.4h47.8M359.5 247.6v38.2"/>
<path d="M372.7 240.2h2.2M373.8 247.6v19.1M378.5 240.2h1.8M380.3 240.2l.7 .8v2.2l-1.1 1.1h-1.8l-1.4-1.5M390.1 247.6v19.1M292.7 271.5h114.6M359.5 266.7h47.8M378.6 266.7v4.8"/>
</g>
<text font-size="2.9" x="107.7" y="103" transform="rotate(-90 107.7 103)">MOCD217M</text>
<g font-size="2.4">
<text x="76.5" y="53">GND</text>
<text x="110.4" y="57.8">B2-KVCC</text>
<text x="263.2" y="62.7">SCL-TM</text>
<text x="268.1" y="65.1">SDA-TM</text>
<text x="85" y="70.9">R95</text>
<text x="92" y="71.1" transform="rotate(-90 92 71.1)">R2</text>
<text x="96.6" y="71.1" transform="rotate(-90 96.6 71.1)">2k26</text>
<text x="99.5" y="70.9">R94</text>
<text x="106.6" y="71.1" transform="rotate(-90 106.6 71.1)">R1</text>
<text x="111.2" y="71.1" transform="rotate(-90 111.2 71.1)">2k26</text>
<text x="275.4" y="67.5">SDA-TM</text>
<text x="277.8" y="69.9">GND</text>
<text x="85" y="75.5">200k</text>
<text x="99.5" y="75.5">200k</text>
<text x="270.5" y="89.3" transform="rotate(-90 270.5 89.3)">INA219</text>
<text x="259.6" y="104.8" transform="rotate(-90 259.6 104.8)">3V3</text>
<text x="262.3" y="104.8" transform="rotate(-90 262.3 104.8)">GND</text>
<text x="348.2" y="108.7" transform="rotate(-90 348.2 108.7)">B2-KHEAT</text>
<text x="350.6" y="108.7" transform="rotate(-90 350.6 108.7)">B2-KVCC</text>
<text x="353" y="108.7" transform="rotate(-90 353 108.7)">B2-ROZE</text>
<text x="355.4" y="108.7" transform="rotate(-90 355.4 108.7)">B2-CMD</text>
<text x="357.8" y="108.7" transform="rotate(-90 357.8 108.7)">1W</text>
<text x="360.3" y="108.7" transform="rotate(-90 360.3 108.7)">BUS+</text>
<text x="362.7" y="108.7" transform="rotate(-90 362.7 108.7)">5V</text>
<text x="365.1" y="108.7" transform="rotate(-90 365.1 108.7)">3V3</text>
<text x="367.5" y="108.7" transform="rotate(-90 367.5 108.7)">GND</text>
<text x="370" y="108.7" transform="rotate(-90 370 108.7)">SCL-TM</text>
<text x="372.4" y="108.7" transform="rotate(-90 372.4 108.7)">SDA-TM</text>
<text x="156.6" y="116" transform="rotate(-90 156.6 116)">5V</text>
<text x="377.1" y="119.6" transform="rotate(-90 377.1 119.6)">BKU</text>
<text x="259.7" y="121.8" transform="rotate(-90 259.7 121.8)">0,1µ</text>
<text x="264.3" y="121.5" transform="rotate(-90 264.3 121.5)">C41</text>
<text x="74.1" y="130.6">BUS+</text>
<text x="87.1" y="129.1">100k</text>
<text x="92" y="126.9" transform="rotate(-90 92 126.9)">R9</text>
<text x="96.6" y="126.9" transform="rotate(-90 96.6 126.9)">100R</text>
<text x="101.7" y="126.9" transform="rotate(-90 101.7 126.9)">R5</text>
<text x="106.3" y="126.9" transform="rotate(-90 106.3 126.9)">100R</text>
<text x="106.6" y="129.1">100k</text>
<text x="115.3" y="130.6">BUS+</text>
<text x="155.1" y="127" transform="rotate(-90 155.1 127)">2k</text>
<text x="159.6" y="127.5" transform="rotate(-90 159.6 127.5)">R4</text>
<text x="253.3" y="130" transform="rotate(-90 253.3 130)">R77</text>
<text x="257.9" y="130" transform="rotate(-90 257.9 130)">10R</text>
<text x="265.5" y="130" transform="rotate(-90 265.5 130)">R76</text>
<text x="270" y="130" transform="rotate(-90 270 130)">10R</text>
<text x="87.9" y="133.6">R12</text>
<text x="108.7" y="133.6">R6</text>
<text x="257.2" y="137.6">R75</text>
<text x="49.8" y="140.3">GND</text>
<text x="159.9" y="139.7" transform="rotate(-90 159.9 139.7)">YELLOW</text>
<text x="171.1" y="140.3">SP-</text>
<text x="238.8" y="138.8">SP+</text>
<text x="257.2" y="142.2">R01</text>
<text x="279" y="138.8">BUS+</text>
<text x="115.3" y="157.2">GND</text>
<text x="122.6" y="166.4">DS18B20Z</text>
<text x="328.7" y="162.1">SP-</text>
<text x="362.7" y="162.1">SP+1</text>
<text x="112.9" y="171.7">5V</text>
<text x="328.7" y="171.7">SP-1</text>
<text x="362.7" y="171.7">SP+</text>
<text x="112.9" y="174.2">1W</text>
<text x="140.5" y="174.2">GND</text>
<text x="328.7" y="181.4">SP-2</text>
<text x="362.7" y="181.4">SP+2</text>
<text x="219.6" y="191.2">BUS+</text>
<text x="328.7" y="191.2">SP-3</text>
<text x="362.7" y="191.2">SP+3</text>
<text x="213.3" y="198" transform="rotate(-90 213.3 198)">LED7</text>
<text x="340.9" y="210.6">B2-CMD</text>
<text x="129.8" y="227.5">5V</text>
<text x="208.5" y="222.8" transform="rotate(-90 208.5 222.8)">3k3</text>
<text x="213" y="223.4" transform="rotate(-90 213 223.4)">R13</text>
<text x="88.6" y="237.2" transform="rotate(-90 88.6 237.2)">B2-KHEAT</text>
<text x="99.7" y="237">HEAT</text>
<text x="116.2" y="238.5" transform="rotate(-90 116.2 238.5)">2k</text>
<text x="120.9" y="239" transform="rotate(-90 120.9 239)">R7</text>
<text x="121.1" y="234.3" transform="rotate(-90 121.1 234.3)">LED6</text>
<text x="180.8" y="237.2" transform="rotate(-90 180.8 237.2)">B2-ROZE</text>
<text x="87.2" y="248.2" transform="rotate(-90 87.2 248.2)">R32</text>
<text x="91.8" y="248.2" transform="rotate(-90 91.8 248.2)">100R</text>
<text x="179.4" y="248.2" transform="rotate(-90 179.4 248.2)">R3</text>
<text x="183.9" y="248.2" transform="rotate(-90 183.9 248.2)">100R</text>
<text x="72.6" y="256.3" transform="rotate(-90 72.6 256.3)">1M</text>
<text x="77.2" y="256" transform="rotate(-90 77.2 256)">R8</text>
<text x="164.8" y="256.3" transform="rotate(-90 164.8 256.3)">1M</text>
<text x="169.4" y="257.3" transform="rotate(-90 169.4 257.3)">R14</text>
<text x="59.5" y="261.5">GND</text>
<text x="151.7" y="261.5">GND</text>
<text x="82.3" y="266.3">SI2302CDS</text>
<text x="174.5" y="266.3">SI2302CDS</text>
</g>
<g font-size="2">
<text x="259.3" y="75" transform="rotate(-90 259.3 75)">5</text>
<text x="261.7" y="75" transform="rotate(-90 261.7 75)">6</text>
<text x="264.1" y="75" transform="rotate(-90 264.1 75)">7</text>
<text x="266.5" y="75" transform="rotate(-90 266.5 75)">8</text>
<text x="260.4" y="83.4" transform="rotate(-90 260.4 83.4)">SCL</text>
<text x="265.2" y="81.9" transform="rotate(-90 265.2 81.9)">A0</text>
<text x="267.6" y="81.9" transform="rotate(-90 267.6 81.9)">A1</text>
<text x="88.3" y="84.7" transform="rotate(-90 88.3 84.7)">4</text>
<text x="93.1" y="84.7" transform="rotate(-90 93.1 84.7)">3</text>
<text x="98" y="84.7" transform="rotate(-90 98 84.7)">2</text>
<text x="102.8" y="84.7" transform="rotate(-90 102.8 84.7)">1</text>
<text x="260.3" y="89.5" transform="rotate(-90 260.3 89.5)">VS</text>
<text x="262.8" y="89.5" transform="rotate(-90 262.8 89.5)">GND SDA</text>
<text x="265.2" y="89.5" transform="rotate(-90 265.2 89.5)">IN-</text>
<text x="267.6" y="89.5" transform="rotate(-90 267.6 89.5)">IN+</text>
<text x="259.3" y="95.1" transform="rotate(-90 259.3 95.1)">4</text>
<text x="261.7" y="95.1" transform="rotate(-90 261.7 95.1)">3</text>
<text x="264.1" y="95.1" transform="rotate(-90 264.1 95.1)">2</text>
<text x="266.5" y="95.1" transform="rotate(-90 266.5 95.1)">1</text>
<text x="89.4" y="99.2" transform="rotate(-90 89.4 99.2)">EM2 CAT2</text>
<text x="94.2" y="99.2" transform="rotate(-90 94.2 99.2)">COL2 AN2</text>
<text x="99.1" y="99.2" transform="rotate(-90 99.1 99.2)">EM1 CAT1</text>
<text x="103.9" y="99.2" transform="rotate(-90 103.9 99.2)">COL1 AN1</text>
<text x="88.3" y="104.8" transform="rotate(-90 88.3 104.8)">5</text>
<text x="93.1" y="104.8" transform="rotate(-90 93.1 104.8)">6</text>
<text x="98" y="104.8" transform="rotate(-90 98 104.8)">7</text>
<text x="102.8" y="104.8" transform="rotate(-90 102.8 104.8)">8</text>
<text x="347.8" y="116.2" transform="rotate(-90 347.8 116.2)">1</text>
<text x="350.2" y="116.2" transform="rotate(-90 350.2 116.2)">2</text>
<text x="352.6" y="116.2" transform="rotate(-90 352.6 116.2)">3</text>
<text x="355.1" y="116.2" transform="rotate(-90 355.1 116.2)">4</text>
<text x="357.5" y="116.2" transform="rotate(-90 357.5 116.2)">5</text>
<text x="359.9" y="116.2" transform="rotate(-90 359.9 116.2)">6</text>
<text x="362.3" y="116.2" transform="rotate(-90 362.3 116.2)">7</text>
<text x="364.8" y="116.2" transform="rotate(-90 364.8 116.2)">8</text>
<text x="367.2" y="116.2" transform="rotate(-90 367.2 116.2)">9</text>
<text x="369.6" y="116.2" transform="rotate(-90 369.6 116.2)">10</text>
<text x="372.1" y="116.2" transform="rotate(-90 372.1 116.2)">11</text>
<text x="93.1" y="133.1" transform="rotate(-90 93.1 133.1)">4</text>
<text x="102.8" y="133.1" transform="rotate(-90 102.8 133.1)">5</text>
<text x="86.5" y="139.9">23</text>
<text x="93.3" y="141">S1</text>
<text x="94.2" y="140.3" transform="rotate(-90 94.2 140.3)">G1</text>
<text x="99.1" y="140.4" transform="rotate(-90 99.1 140.4)">HEAT</text>
<text x="100.9" y="140.9">S2</text>
<text x="103.9" y="140.3" transform="rotate(-90 103.9 140.3)">G2</text>
<text x="107.8" y="139.9">67</text>
<text x="98" y="150.1" transform="rotate(-90 98 150.1)">HEAT</text>
<text x="338" y="161.7">1*6</text>
<text x="371.9" y="161.7">1*6</text>
<text x="345.5" y="162.8">P$1</text>
<text x="379.5" y="162.8">P$1</text>
<text x="119.2" y="171.4">3</text>
<text x="119.2" y="173.9">4</text>
<text x="124.8" y="172.5">VDD</text>
<text x="124.8" y="170.1">HEAT</text>
<text x="134.5" y="169">HEAT</text>
<text x="137" y="173.9">5</text>
<text x="338" y="171.4">1*6</text>
<text x="345.5" y="172.5">P$1</text>
<text x="371.9" y="171.4">1*6</text>
<text x="379.5" y="172.5">P$1</text>
<text x="124.8" y="174.9">DQGND</text>
<text x="338" y="181.1">1*6</text>
<text x="345.5" y="182.2">P$1</text>
<text x="371.9" y="181.1">1*6</text>
<text x="379.5" y="182.2">P$1</text>
<text x="338" y="190.8">1*6</text>
<text x="345.5" y="191.9">P$1</text>
<text x="371.9" y="190.8">1*6</text>
<text x="379.5" y="191.9">P$1</text>
<text x="161" y="193.8" transform="rotate(-90 161 193.8)">P$2</text>
<text x="173.2" y="193.8" transform="rotate(-90 173.2 193.8)">P$2</text>
<text x="185.3" y="193.8" transform="rotate(-90 185.3 193.8)">P$2</text>
<text x="197.4" y="193.8" transform="rotate(-90 197.4 193.8)">P$2</text>
<text x="162.1" y="201.9" transform="rotate(-90 162.1 201.9)">P$2</text>
<text x="174.2" y="201.9" transform="rotate(-90 174.2 201.9)">P$2</text>
<text x="186.4" y="201.9" transform="rotate(-90 186.4 201.9)">P$2</text>
<text x="198.5" y="201.9" transform="rotate(-90 198.5 201.9)">P$2</text>
<text x="162.1" y="208.3" transform="rotate(-90 162.1 208.3)">P$1</text>
<text x="174.2" y="208.3" transform="rotate(-90 174.2 208.3)">P$1</text>
<text x="186.4" y="208.3" transform="rotate(-90 186.4 208.3)">P$1</text>
<text x="198.5" y="208.3" transform="rotate(-90 198.5 208.3)">P$1</text>
<text x="352.5" y="210.2">1*6</text>
<text x="360.1" y="211.3">P$1</text>
<text x="161" y="216.4" transform="rotate(-90 161 216.4)">P$1</text>
<text x="173.2" y="216.4" transform="rotate(-90 173.2 216.4)">P$1</text>
<text x="185.3" y="216.4" transform="rotate(-90 185.3 216.4)">P$1</text>
<text x="197.4" y="216.4" transform="rotate(-90 197.4 216.4)">P$1</text>
<text x="103" y="227.2">1</text>
<text x="94" y="233.1">GND</text>
<text x="96" y="228.3">5V</text>
<text x="103" y="232">2</text>
<text x="88.3" y="256.8" transform="rotate(-90 88.3 256.8)">1</text>
<text x="180.4" y="256.8" transform="rotate(-90 180.4 256.8)">1</text>
<text x="80.4" y="261.2">2</text>
<text x="86" y="262.2">S</text>
<text x="89.3" y="262.9" transform="rotate(-90 89.3 262.9)">G</text>
<text x="89.7" y="262.2">D</text>
<text x="95.7" y="261.2">3</text>
<text x="172.6" y="261.2">2</text>
<text x="178.2" y="262.2">S</text>
<text x="181.5" y="262.9" transform="rotate(-90 181.5 262.9)">G</text>
<text x="181.9" y="262.2">D</text>
<text x="187.9" y="261.2">3</text>
</g>
<g font-size="1.7">
<text x="344" y="158.9">U$2</text>
<text x="377.9" y="158.9">U$1</text>
<text x="344" y="168.6">U$4</text>
<text x="377.9" y="168.6">U$3</text>
<text x="344" y="178.3">U$10</text>
<text x="377.9" y="178.3">U$9</text>
<text x="344" y="188">U$12</text>
<text x="377.9" y="188">U$11</text>
<text x="358.6" y="207.4">CMD</text>
<text x="98.3" y="225.1">EM_HEAT</text>
</g>
</svg>
